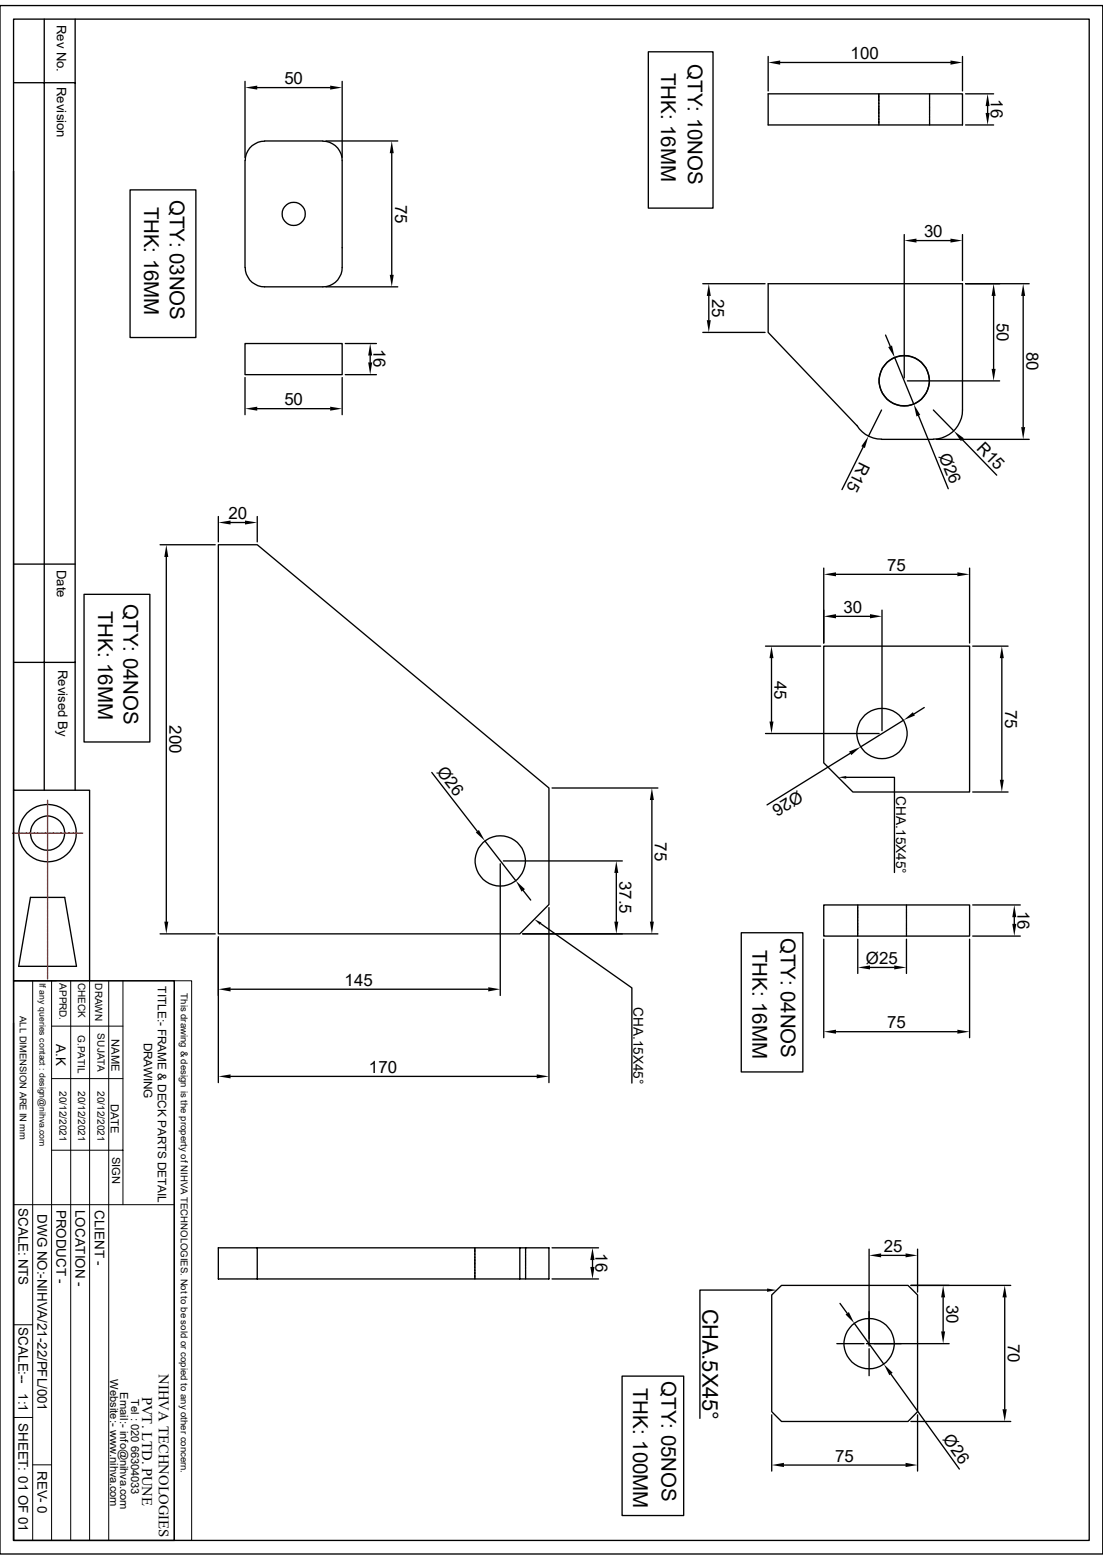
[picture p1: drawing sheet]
<svg xmlns="http://www.w3.org/2000/svg" width="210mm" height="297mm" viewBox="0 0 210 297" stroke-linecap="round" stroke-linejoin="round" font-family="sans-serif">
<g fill="none" stroke="#000" stroke-width=".25">
<path d="M0 1.1h210v294.8h-210zM2.6 3.6h204.8v289.7h-204.8zM2.6 15.7h11.7M8.4 3.6v146.9M14.3 3.6v146.9M46.7 15.5v14.5M49 16.7h13.9M65.2 15.5v14.5M123.4 9.9h12.4v29.7h-12.4zM146.3 17.9h37v5.9h-37zM146.3 10.8v6.5M148.5 11.9h32.5"/>
<path d="M167.3 17.9v.1M167.3 18.1v.2M167.3 18.4v.2M167.3 18.7v.1M167.3 18.9v.2M167.3 19.2v.2M167.3 19.5v.2M167.3 19.8v.1M177 17.9v.1M177 18.1v.2M177 18.4v.2M177 18.7v.1"/>
<path d="M177 18.9v.2M177 19.2v.2M177 19.5v.2M177 19.8v.1M183.3 10.8v6.5M183.9 17.9h5.3M2.6 32.6v117.9h14.5v36.2M24.8 36.2h12.5v28.1h-12.5zM46.7 30.6v20.3M50.4 26.9a3.7 3.7 0 0 0-3.7 3.7M50.4 26.8h11.1M61.5 26.9a3.7 3.7 0 0 1 3.7 3.7v20.3a3.7 3.7 0 0 1-3.7 3.7h-11.1a3.7 3.7 0 0 1-3.7-3.7"/>
<path d="M62.1 26.8h13.6M74.6 29.2v23.1M167.3 20.1v.1M167.3 20.3v.2M167.3 20.6v.2M167.3 20.9v.2M167.3 21.2v.1M167.3 21.4v.2M167.3 21.7v.2M167.3 22v.2M167.3 22.3v.1M167.3 22.6v.1"/>
<path d="M167.3 22.8v.2M167.3 23.1v.2M167.3 23.4v.2M167.3 23.7v.1M177 20.1v.1M177 20.3v.2M177 20.6v.2M177 20.9v.2M177 21.2v.1M177 21.4v.2M177 21.7v.2M177 22v.2"/>
<path d="M177 22.3v.1M177 22.6v.1M177 22.8v.2M177 23.1v.2M177 23.4v.2M177 23.7v.1M183.9 23.8h5.3M188 20.2v1.3M62.1 54.6h13.6M65.2 47.2h.1M133.8 54h11.9M135 56.3v4.7"/>
<path d="M172.2 44.7v27.3M174.5 45.8h6.5M183.3 44.7v8.7M183.9 54h12.1M189.2 56.3v13.9M194.8 56.3v25M46.7 65.4h18.5v5.9h-18.5zM46.7 71.9v7.1M49 77.8h13.9M65.2 71.9v7.1M65.7 65.4h6M65.7 71.3h6"/>
<path d="M70.5 67.7v1.3M133.8 63.3h11.9M167.9 78.1l-2.5 5M168.6 63.8l.9 2.1M170.3 68.1l3.7 8.9M172.8 72.5h17.5M174.9 79.1l5.7 13.9M177.7 78.1l3.9 3.9M41.6 98.3v4.9M43.9 99.5h2.8M49 98.3v4.9M163.2 81l-16.9-17.7v-9.3h37v24.1a5.5 5.5 0 0 1-5.6 5.5"/>
<path d="M163.2 81a5.4 5.4 0 0 0 4.7 2.6M164.3 85.1l-4 8.1M167.9 83.7h9.8M178.3 83.7h17.7M183.2 83.7l6.6 6.8M2.6 107.4h11.7M16 113.2h12.5v28.1h-12.5zM30.5 103.7h10.5M31.7 106v69.5M41.6 103.7h7.4l55.5 46.3v22.2l-5.5 5.6h-57.4zM156.8 108.2v14.2M159.2 117.3h6.5"/>
<path d="M159.2 109.3h23.1M167.9 116.2v22.9M184.6 108.2v14.2M2.6 126.1h11.7M145.8 123h10.5M145.8 139.7h21.6M146.9 125.3v12.1M156.8 123h27.8v27.8h-22.2l-5.6-5.6zM172 137.1l-8.1 5.1M176 134.7l-2 1.2M185.2 123h6.7M190.8 125.3v23.2"/>
<path d="M2.6 150.5v36.2M82.2 147.1l8.7 11.2M105.1 150h20.2M124.1 152.3v23.2M161.1 148h9.2v18.1M161.9 143.4l-15.9 9.8M185.2 150.8h6.7M5.8 170.9h6.5l2.3 13.1h-11zM30.5 177.8h10.5M41.6 178.4v27.7M92.3 160.1l5.9 7.6M95.2 164.5v25"/>
<path d="M95.8 163.9h22.7M99.5 177.8h25.8M99.6 169.5l1.4 1.9M103 175.9l17.3 12.2v18.1M104.5 172.8v33.3M117.3 166.2v9.3M141.1 177.6h11.8v26.5h-11.8zM156.8 172.3h27.8v5.9h-27.8zM156.8 178.8v18.8M163.3 172.3v.1M163.3 178.8v6.5M163.3 172.5v.2"/>
<path d="M163.3 172.8v.2M163.3 173.1v.2M163.3 173.4v.2M163.3 173.7v.1M163.3 173.9v.2M163.3 174.2v.2M163.3 174.5v.2M163.3 174.8v.1M163.3 175v.2M163.3 175.3v.2M163.3 175.6v.2M163.3 175.9v.2"/>
<path d="M163.3 176.1v.2M163.3 176.4v.2M163.3 176.7v.2M163.3 177v.2M163.3 177.2v.2M163.3 177.5v.2M163.3 177.8v.2M163.3 178.1v.1M172.6 172.5v.2M172.6 172.8v.2M172.6 173.1v.2M172.6 173.4v.2"/>
<path d="M172.6 173.7v.1M172.6 173.9v.2M172.6 174.2v.2M172.6 174.5v.2M172.6 174.8v.1M172.6 175v.2M172.6 175.3v.2M172.6 175.6v.2M172.6 175.9v.2M172.6 176.1v.2M172.6 176.4v.2M172.6 176.7v.2"/>
<path d="M172.6 177v.2M172.6 177.2v.2M172.6 177.5v.2M172.6 177.8v.2M172.6 178.1v.1M172.6 172.3v.1M172.6 178.8v6.5M184.6 178.8v18.8M185.2 172.3h9.1M185.2 178.2h9.1M193.1 174.6v1.3M2.6 186.7h30.6v106.6h-30.6z"/>
<path d="M2.6 194.8v98.5M43.9 188.3h49.1M159.2 196.4h23.1M165.7 184.2h4.6M43.9 204.9h58.3M41.6 237.6h62.9v5.9h-62.9zM49 237.6v5.9M90.4 237.6v.1M90.4 237.8v.2M90.4 238.1v.2M90.4 238.4v.1M90.4 238.7v.1"/>
<path d="M90.4 238.9v.2M90.4 239.2v.2M90.4 239.5v.2M90.4 239.8v.1M99 237.6v5.9M100.1 237.6v.1M100.1 237.8v.2M100.1 238.1v.2M100.1 238.4v.1M100.1 238.7v.1M100.1 238.9v.2M100.1 239.2v.2"/>
<path d="M100.1 239.5v.2M100.1 239.8v.1M105.1 237.6h8.9M112.8 239.9v1.3M165.5 237.8v17.4M167.8 239h4.6M174.7 237.8v8.2M90.4 240v.2M90.4 240.3v.2M90.4 240.6v.2M90.4 240.9v.1M90.4 241.2v.1"/>
<path d="M90.4 241.4v.2M90.4 241.7v.2M90.4 242v.2M90.4 242.3v.1M90.4 242.5v.2M90.4 242.8v.2M90.4 243.1v.2M90.4 243.4v.1M100.1 240v.2M100.1 240.3v.2M100.1 240.6v.2M100.1 240.9v.1"/>
<path d="M100.1 241.2v.1M100.1 241.4v.2M100.1 241.7v.2M100.1 242v.2M100.1 242.3v.1M100.1 242.5v.2M100.1 242.8v.2M100.1 243.1v.2M100.1 243.4v.1M105.1 243.5h8.9M146 245.6h-12.7v24.4M146.9 246.5l1.9-1.8h24.1l1.8 1.8v22.3l-1.8 1.8h-24.1l-1.9-1.8z"/>
<path d="M159.3 255.8h5.2M159.9 248.2l1.4 1.8M162.6 251.9l5.7 7.8M165 255.8h.9M165.5 255.4v.9M165.5 256.8v5.1M166 255.8h14.7M173.4 244.7h19M179.6 247v6.5M191.3 247v21.3M118.4 262h11.8v26.5h-11.8zM146.9 269.4v10.7"/>
<path d="M149.3 278.9h23.1M169.6 261.6l13.1 18.1M173.4 270.6h19M174.7 269.4v10.7"/>
<circle cx="55.9" cy="40.7" r="2.21"/>
<circle cx="172.2" cy="72.5" r="4.8"/>
<circle cx="167.9" cy="139.6" r="4.8"/>
<circle cx="9.1" cy="158.6" r="5.5"/>
<circle cx="9.1" cy="158.6" r="3.3"/>
<circle cx="95.2" cy="163.9" r="4.8"/>
<circle cx="165.5" cy="255.8" r="4.8"/>
</g>
<g fill="#000">
<path d="M46.7 16.7l2.3-.4v.8zM62.9 16.3l2.3 .4-2.3 .4zM146.3 11.9l2.2-.4v.8zM181 11.5l2.3 .4-2.3 .4zM74.6 26.8l.4 2.4h-.8zM188 17.9l.4 2.3h-.7zM187.7 21.5h.7l-.4 2.3zM74.2 52.3h.8l-.4 2.3zM135 54l.3 2.3h-.7zM172.2 45.8l2.3-.4v.8zM181 45.4l2.3 .4-2.3 .4zM189.2 54l.4 2.3h-.8z"/>
<path d="M194.8 54l.4 2.3h-.8zM46.7 77.8l2.3-.4v.8zM62.9 77.4l2.3 .4-2.3 .4zM70.5 65.4l.4 2.3h-.8zM70.1 69h.8l-.4 2.3zM134.6 61h.7l-.3 2.3zM169.1 66.1l.7-.3 .5 2.3zM174 77l1.2 2-.7 .3zM188.8 70.2h.8l-.4 2.3zM41.6 99.5l2.3-.4v.8zM46.7 99.1l2.3 .4-2.3 .4zM165.4 83.1l-.7 2.2-.7-.3z"/>
<path d="M181.6 82l1.9 1.4-.5 .6zM194.4 81.3h.8l-.4 2.4zM31.7 103.7l.3 2.3h-.7zM156.8 117.3l2.4-.4v.8zM156.8 109.3l2.4-.3v.7zM165.7 116.9l2.2 .4-2.2 .4zM182.3 109l2.3 .3-2.3 .4zM146.9 123l.4 2.3h-.8zM146.5 137.4h.8l-.4 2.3zM172 137.1l1.8-1.5 .4 .6zM190.8 123l.3 2.3h-.7zM90.6 158.5l.6-.5 1.1 2.1z"/>
<path d="M124.1 150l.4 2.3h-.8zM159.6 148l1.5-.3v.6zM161.7 143.1l2.2-.9-1.8 1.6zM190.4 148.5h.7l-.3 2.3zM31.3 175.5h.7l-.3 2.3zM98.2 167.7l1.7 1.6-.6 .5zM101.7 175l1.4 .6-.3 .5zM117 175.5h.7l-.4 2.3zM117.3 163.9l.4 2.3h-.7zM123.7 175.5h.8l-.4 2.3zM193.1 172.3l.4 2.3h-.8zM192.7 175.9h.8l-.4 2.3z"/>
<path d="M41.6 188.3l2.3-.3v.8zM93 188l2.2 .3-2.2 .5zM156.8 196.4l2.4-.4v.8zM163.3 184.2l2.4-.4v.8zM170.3 183.8l2.3 .4-2.3 .4zM182.3 196l2.3 .4-2.3 .4zM41.6 204.9l2.3-.3v.7zM102.2 204.6l2.3 .3-2.3 .4zM112.8 237.6l.4 2.3h-.8zM165.5 239l2.3-.4v.8zM172.4 238.6l2.3 .4-2.3 .4zM112.4 241.2h.8l-.4 2.3z"/>
<path d="M146 245.3l1.9 .3-1.9 .4zM161 250.3l.6-.5 1 2.1zM179.6 244.7l.4 2.3h-.8zM179.2 253.5h.8l-.4 2.3zM191.3 244.7l.4 2.3h-.8zM146.9 278.9l2.4-.4v.8zM168.3 259.7l1.7 1.7-.7 .4zM172.4 278.5l2.3 .4-2.3 .4zM190.9 268.3h.8l-.4 2.3z"/>
</g>
<g fill="none" stroke="#000" stroke-width=".19">
<path d="M2.6 186.7h30.6M6.2 186.7v106.6M9.8 195.4h13.6M9.8 186.7v106.6M13.5 186.7v106.6M17.1 186.7v106.6M20.7 186.7v106.6M23.4 186.7v42.7M33.2 186.7h3.3v106.6h-3.3zM33.2 188.6v104.7M9.8 219h13.6M9.8 205.4h13.6"/>
<path d="M2.6 229.4h30.6M2.6 252.2h3.6M2.6 269.9h3.6M6.2 278.9h3.6"/>
</g>
<g fill="none" stroke="#f00" stroke-width=".25">
<path d="M2.4 158.6h.2M2.7 158.6h.1M2.9 158.6h.4M3.5 158.6h.1M3.6 158.6h.5M4.2 158.6h.1M4.4 158.6h.4M5 158.6h.1M5.1 158.6h.5M5.7 158.6h.1M5.9 158.6h.4M6.4 158.6h.1"/>
<path d="M6.6 158.6h.5M7.2 158.6h.1M7.3 158.6h.5M7.9 158.6h.1M8.1 158.6h.5M8.6 158.6h.1M8.8 158.6h.5M9.1 152.4v.6M9.1 153v.1M9.1 153.2v.5M9.1 153.8v.1M9.1 154v.4"/>
<path d="M9.1 154.5v.1M9.1 154.7v.5M9.1 155.2v.2M9.1 155.4v.5M9.1 156v.1M9.1 156.2v.4M9.1 156.7v.1M9.1 156.9v.5M9.1 157.5v.1M9.1 157.6v.5M9.1 158.2v.1M9.1 158.4v.5"/>
<path d="M9.1 159h.1M9.1 159.1v.5M9.1 159.7v.1M9.1 159.9v.5M9.4 158.6h.1M9.6 158.6h.4M10.1 158.6h.1M10.3 158.6h.5M10.9 158.6h.1M11 158.6h.5M11.6 158.6h.1M11.8 158.6h.4"/>
<path d="M12.4 158.6h.1M12.5 158.6h.5M13.1 158.6h.1M13.3 158.6h.4M13.8 158.6h.1M14 158.6h.5M14.6 158.6h.1M14.7 158.6h.5M15.3 158.6h.1M15.5 158.6h.2M9.1 160.4v.1M9.1 160.6v.5"/>
<path d="M9.1 161.2v.1M9.1 161.4v.4M9.1 161.9v.1M9.1 162.1v.5M9.1 162.6v.2M9.1 162.9v.4M9.1 163.4v.1M9.1 163.6v.4M9.1 164.1v.2M9.1 164.3v.5M9.1 164.9v.1M9.1 165.1v.4"/>
<path d="M9.1 165.6v.1M9.1 165.8v.5M9.1 166.4v.1M9.1 166.5v.5M9.1 167.1v.1M9.1 167.3v.5M9.1 167.9h.1M9.1 168v.5M9.1 168.6v.1M9.1 168.8v.4M9.1 169.3v.1M9.1 169.5v.5"/>
<path d="M9.1 170.1h.1M9.1 170.3v.4M9.1 170.8v.1M9.1 171v.5M9.1 171.5v.1M9.1 171.7v.5M9.1 172.3v.1M9.1 172.5v.4M9.1 173v.1M9.1 173.2v.5M9.1 173.8v.1M9.1 173.9v.5"/>
<path d="M9.1 174.5v.1M9.1 174.7v.5M9.1 175.3h.1M9.1 175.4v.5M9.1 176v.1M9.1 176.2v.5M9.1 176.7v.1M9.1 176.9v.5M9.1 177.5h.1M9.1 177.7v.4M9.1 178.2v.1M9.1 178.4v.5"/>
<path d="M9.1 178.9v.1M9.1 179.2v.4M9.1 179.7v.1M9.1 179.9v.4M9.1 180.4v.1M9.1 180.6v.5M9.1 181.2v.1M9.1 181.4v.4M9.1 181.9v.1M9.1 182.1v.5M9.1 182.7v.1M9.1 182.8v.5"/>
<path d="M9.1 183.4v.1M9.1 183.6v.4M9.1 184.2h.1M9.1 184.3v.5M9.1 184.9v.1M9.1 185.1v.4M9.1 185.6v.1M9.1 185.8v.6"/>
</g>
<text font-size="4.1" x="133.8" y="249.1" transform="rotate(90 133.8 249.1)">CHA.5X45°</text>
<g font-size="3.9">
<text x="125.9" y="13.9" transform="rotate(90 125.9 13.9)">THK: 16MM</text>
<text x="130.9" y="12.3" transform="rotate(90 130.9 12.3)">QTY: 10NOS</text>
<text x="27.4" y="39.3" transform="rotate(90 27.4 39.3)">THK: 16MM</text>
<text x="32.3" y="38.1" transform="rotate(90 32.3 38.1)">QTY: 03NOS</text>
<text x="18.7" y="116.3" transform="rotate(90 18.7 116.3)">THK: 16MM</text>
<text x="23.5" y="115.1" transform="rotate(90 23.5 115.1)">QTY: 04NOS</text>
<text x="148.7" y="178.6" transform="rotate(90 148.7 178.6)">QTY: 04NOS</text>
<text x="143.3" y="180.8" transform="rotate(90 143.3 180.8)">THK: 16MM</text>
<text x="125.9" y="263" transform="rotate(90 125.9 263)">QTY: 05NOS</text>
<text x="120.6" y="264.2" transform="rotate(90 120.6 264.2)">THK: 100MM</text>
</g>
<g font-size="3.2">
<text x="162" y="11.3">100</text>
<text x="54.1" y="16">50</text>
<text x="188.7" y="18.9" transform="rotate(90 188.7 18.9)">16</text>
<text x="75.2" y="38.9" transform="rotate(90 75.2 38.9)">75</text>
<text x="175.9" y="45.2">30</text>
<text x="135.6" y="56.9" transform="rotate(90 135.6 56.9)">25</text>
<text x="189.8" y="61.5" transform="rotate(90 189.8 61.5)">50</text>
<text x="71.1" y="66.5" transform="rotate(90 71.1 66.5)">16</text>
<text x="195.5" y="67.1" transform="rotate(90 195.5 67.1)">80</text>
<text x="54.1" y="77.2">50</text>
<text x="163.7" y="87.8" transform="rotate(116 163.7 87.8)">R15</text>
<text x="178.7" y="86.7" transform="rotate(68 178.7 86.7)">Ø26</text>
<text x="185.8" y="85.5" transform="rotate(46 185.8 85.5)">R15</text>
<text x="43.5" y="98.9">20</text>
<text x="168.9" y="108.7">75</text>
<text x="160.6" y="116.7">30</text>
<text x="147.5" y="129.6" transform="rotate(90 147.5 129.6)">45</text>
<text x="191.4" y="135.1" transform="rotate(90 191.4 135.1)">75</text>
<text x="32.3" y="138.1" transform="rotate(90 32.3 138.1)">200</text>
<text x="83" y="147" transform="rotate(52 83 147)">Ø26</text>
<text x="152" y="150.4" transform="rotate(148 152 150.4)">Ø26</text>
<text x="124.7" y="160.4" transform="rotate(90 124.7 160.4)">75</text>
<text x="117.9" y="167.7" transform="rotate(90 117.9 167.7)">37.5</text>
<text x="193.8" y="173.4" transform="rotate(90 193.8 173.4)">16</text>
<text x="164.9" y="183.5">Ø25</text>
<text x="65.6" y="187.7">145</text>
<text x="168.9" y="195.8">75</text>
<text x="70.2" y="204.3">170</text>
<text x="113.4" y="238.6" transform="rotate(90 113.4 238.6)">16</text>
<text x="168.3" y="238.4">25</text>
<text x="180.2" y="248.5" transform="rotate(90 180.2 248.5)">30</text>
<text x="191.9" y="255.9" transform="rotate(90 191.9 255.9)">70</text>
<text x="179.4" y="274" transform="rotate(54 179.4 274)">Ø26</text>
<text x="159" y="278.3">75</text>
</g>
<g font-size="2.8">
<text x="30.3" y="261.6" transform="rotate(90 30.3 261.6)">NIHVA TECHNOLOGIES</text>
<text x="27.1" y="265.9" transform="rotate(90 27.1 265.9)">PVT. LTD. PUNE</text>
</g>
<g font-size="2.6">
<text x="170.6" y="151.6" transform="rotate(90 170.6 151.6)">CHA.15X45°</text>
<text x="120.6" y="191.7" transform="rotate(90 120.6 191.7)">CHA.15X45°</text>
</g>
<g font-size="2.5">
<text x="10.8" y="4.7" transform="rotate(90 10.8 4.7)">Rev No.</text>
<text x="10.8" y="16.6" transform="rotate(90 10.8 16.6)">Revision</text>
<text x="10.8" y="108.5" transform="rotate(90 10.8 108.5)">Date</text>
<text x="11" y="127.5" transform="rotate(90 11 127.5)">Revised By</text>
<text x="10.7" y="198.8" transform="rotate(90 10.7 198.8)">A.K</text>
<text x="3.5" y="230" transform="rotate(90 3.5 230)">SCALE: NTS</text>
<text x="7.2" y="231.2" transform="rotate(90 7.2 231.2)">DWG NO:-NIHVA/21-22/PFL/001</text>
<text x="10.8" y="230.3" transform="rotate(90 10.8 230.3)">PRODUCT -</text>
<text x="14.4" y="230.3" transform="rotate(90 14.4 230.3)">LOCATION -</text>
<text x="18" y="230.4" transform="rotate(90 18 230.4)">CLIENT -</text>
<text x="3.5" y="252.7" transform="rotate(90 3.5 252.7)">SCALE:--</text>
<text x="3.5" y="265.3" transform="rotate(90 3.5 265.3)">1:1</text>
<text x="3.5" y="271" transform="rotate(90 3.5 271)">SHEET: 01 OF 01</text>
<text x="7.2" y="280" transform="rotate(90 7.2 280)">REV- 0</text>
</g>
<g font-size="2.2">
<text x="30.1" y="187.8" transform="rotate(90 30.1 187.8)">TITLE:- FRAME &amp; DECK PARTS DETAIL</text>
<text x="27.4" y="198.5" transform="rotate(90 27.4 198.5)">DRAWING</text>
</g>
<g font-size="2.1">
<text x="21.3" y="197.9" transform="rotate(90 21.3 197.9)">NAME</text>
<text x="21.1" y="210.1" transform="rotate(90 21.1 210.1)">DATE</text>
<text x="21.3" y="220.2" transform="rotate(90 21.3 220.2)">SIGN</text>
<text x="21" y="262.6" transform="rotate(90 21 262.6)">Website:- www.nihva.com</text>
<text x="22.9" y="265" transform="rotate(90 22.9 265)">Email:- info@nihva.com</text>
<text x="25" y="266.3" transform="rotate(90 25 266.3)">Tel : 020 66304033</text>
</g>
<g font-size="1.9">
<text x="11.3" y="187.2" transform="rotate(90 11.3 187.2)">APPRD.</text>
<text x="14.9" y="187.1" transform="rotate(90 14.9 187.1)">CHECK</text>
<text x="18.1" y="187.2" transform="rotate(90 18.1 187.2)">DRAWN</text>
<text x="14.8" y="197.1" transform="rotate(90 14.8 197.1)">G.PATIL</text>
<text x="18.5" y="196.8" transform="rotate(90 18.5 196.8)">SUJATA</text>
<text x="11.3" y="207.8" transform="rotate(90 11.3 207.8)">20/12/2021</text>
<text x="14.9" y="207.8" transform="rotate(90 14.9 207.8)">20/12/2021</text>
<text x="18.5" y="207.8" transform="rotate(90 18.5 207.8)">20/12/2021</text>
</g>
<g font-size="1.8">
<text x="34.5" y="189.1" transform="rotate(90 34.5 189.1)">This drawing &amp; design is the property of NIHVA TECHNOLOGIES. Not to be sold or copied to any other concern.</text>
<text x="3.8" y="193.4" transform="rotate(90 3.8 193.4)">ALL DIMENSION ARE IN mm</text>
</g>
<text font-size="1.7" x="7.5" y="187.2" transform="rotate(90 7.5 187.2)">If any queries contact : design@nihva.com</text>
</svg>
